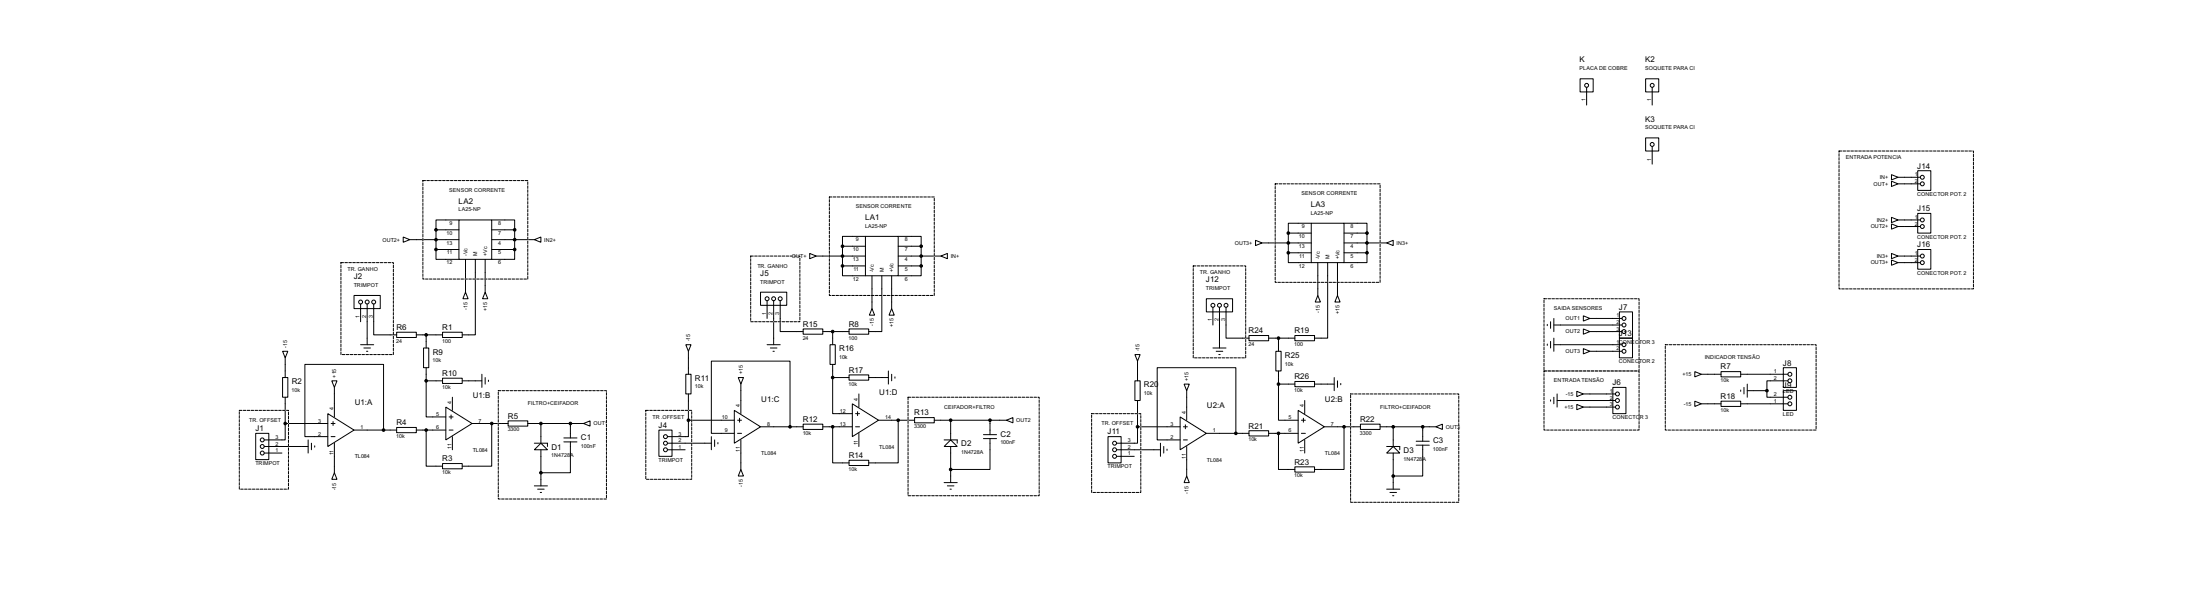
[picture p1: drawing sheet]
<svg xmlns="http://www.w3.org/2000/svg" width="852mm" height="236mm" viewBox="0 0 852 236" stroke-linecap="round" stroke-linejoin="round" font-family="sans-serif">
<g fill="none" stroke="#000" stroke-width=".39">
<path d="M612.1 30.5h5.1v5.1h-5.1zM614.7 33.8v6.8M637.5 30.5h5.1v5.1h-5.1zM640.1 33.8v6.8M637.5 53.3h5.1v5.1h-5.1zM640.1 56.6v6.9M732.8 67.6l2.5 1-2.5 1zM732.8 70.1l2.5 1-2.5 1zM735.3 68.6h8.7M735.3 71.1h8.7M742.9 66h5.1v7.7h-5.1zM156.2 91.7l2.5 1-2.5 1z"/>
<path d="M158.7 92.7h19.1M168.9 96.5v3.8h8.9M168.9 88.9h8.9M168.9 96.5h8.9M168.9 88.9v7.6M177.8 85.1h12.7v15.2h-12.7zM177.8 85.1h-8.9v3.8M190.5 85.1h8.9v3.8M190.5 88.9h8.9M190.5 92.7h16.5M190.5 96.5h8.9M199.4 96.5v3.8h-8.9"/>
<path d="M199.4 88.9v7.6M207 92.7l2.5-1v2zM313.7 98l2.5 1.1-2.5 1zM316.2 99.1h19.1M326.4 95.2h8.9M326.4 95.2v7.7M335.3 91.4h12.7v15.3h-12.7zM335.3 91.4h-8.9v3.8M348 91.4h8.9v3.8M348 95.2h8.9M348 99.1h16.5M356.9 95.2v7.7"/>
<path d="M364.5 99.1l2.5-1.1v2.1zM486.4 93l2.5 1-2.5 1zM488.9 94h19.1M499.1 97.8v3.8h8.9M499.1 90.2h8.9M499.1 97.8h8.9M499.1 90.2v7.6M508 86.4h12.7v15.2h-12.7zM508 86.4h-8.9v3.8M520.7 86.4h8.9v3.8M520.7 90.2h8.9M520.7 94h16.5"/>
<path d="M520.7 97.8h8.9M529.6 97.8v3.8h-8.9M529.6 90.2v7.6M537.2 94l2.5-1v2zM732.8 86.6l2.5 1-2.5 1zM732.8 84.1l2.5 1-2.5 1zM732.8 98l2.5 1.1-2.5 1zM735.3 99.1h8.7M735.3 85.1h8.7M735.3 87.6h8.7M742.9 82.5h5.1v7.7h-5.1zM742.9 96.5h5.1v7.6h-5.1z"/>
<path d="M137.2 114.3h10.1v5.1h-10.1zM139.7 117.6v6.9M142.2 117.6v15.7M144.8 117.6v11.9h8.9M180.3 113l1.1 2.6h-2.1zM180.3 100.3v12.7M184.1 100.3v29.2h-5M188 113l1 2.6h-2.1zM188 100.3v12.7M294.6 113h10.2v5.1h-10.2zM297.2 116.3v6.9M299.7 116.3v17"/>
<path d="M302.3 116.3v12h8.8M326.4 102.9v3.8h8.9M326.4 102.9h8.9M337.8 119.4l1 2.5h-2zM337.8 106.7v12.7M341.6 106.7v21.6h-5.1M345.4 119.4l1.1 2.5h-2.1zM345.4 106.7v12.7M348 102.9h8.9M356.9 102.9v3.8h-8.9M467.4 115.6h10.1v5h-10.1zM469.9 118.9v6.8"/>
<path d="M472.4 118.9v15.7M475 118.9v11.9h8.9M510.5 114.3l1.1 2.5h-2.1zM510.5 101.6v12.7M514.3 101.6v29.2h-5M518.2 114.3l1 2.5h-2.1zM518.2 101.6v12.7M732.8 100.6l2.5 1-2.5 1zM735.3 101.6h8.7M109.5 135.9h2l-1 2.5zM110.5 138.4v7.6M139.7 133.3h5.1"/>
<path d="M141 134.6h2.5M142 135.9h.5M153.7 128.5h7.6v2.1h-7.6zM161.3 129.5h10.1M164.1 134.6h2v7.6h-2zM165.1 129.5v5.1M171.4 128.5h7.7v2.1h-7.7zM265.7 133.3h2l-1 2.6zM266.7 135.9v8.9M297.2 133.3h5.1M298.4 134.6h2.6M299.5 135.9h.5"/>
<path d="M311.1 127.3h7.7v2h-7.7zM318.8 128.3h10.1M321.6 133.3h2v7.7h-2zM322.6 128.3v5M328.9 127.3h7.6v2h-7.6zM439.7 137.2h2l-1 2.5zM440.7 139.7v7.6M469.9 134.6h5.1M471.2 135.9h2.5M472.2 137.2h.5M483.9 129.8h7.6v2h-7.6zM491.5 130.8h10.1"/>
<path d="M494.3 135.9h2v7.6h-2zM495.3 130.8v5.1M501.6 129.8h7.7v2h-7.7zM599.4 125.5v.5M599.4 133.1v.5M600.7 124.5v2.5M600.7 132.1v2.5M602 125.7h26.4M602 133.3h26.4M602 123.2v5.1M602 130.8v5.1M613.4 122.2l2.5 1-2.5 1z"/>
<path d="M613.4 127.3l2.5 1-2.5 1zM613.4 134.9l2.5 1-2.5 1zM615.9 128.3h12.5M615.9 123.2h12.5M615.9 135.9h12.5M627.4 120.6h5.1v10.2h-5.1zM627.4 130.8h5.1v7.6h-5.1zM109.5 146h2v7.7h-2zM110.5 153.7v10.1M128.5 147.3h2.1l-1.1 2.6zM129.5 149.9v11.4M165.1 147.3v14h7.6"/>
<path d="M165.1 147.3h6.3M165.1 142.2v5.1M171.4 146.3h7.7v2h-7.7zM172.7 157.5l10.2 6.3-10.2 6.4zM175.3 153.7v5M179.1 147.3h7.6M186.7 144.8v5.1M188 146v2.6M189.2 147.1v.5M265.7 144.8h2v7.6h-2zM266.7 152.4v10.2M284.5 158.7l10.1 6.4-10.1 6.3z"/>
<path d="M286 146h2l-1 2.6zM287 148.6v11.4M322.6 146v14h7.6M322.6 146h6.3M322.6 141v5M328.9 145h7.6v2.1h-7.6zM330.2 156.2l10.2 6.4-10.2 6.3zM332.2 159.3v1.5M332.7 152.4v5.1M336.5 146h7.7M344.2 143.5v5.1M345.4 144.8v2.5"/>
<path d="M346.7 145.8v.5M439.7 147.3h2v7.6h-2zM440.7 154.9v10.2M458.7 148.6h2.1l-1.1 2.5zM459.7 151.1v11.5M495.3 148.6v14h7.6M495.3 148.6h6.3M495.3 143.5v5.1M501.6 147.6h7.7v2h-7.7zM502.9 158.7l10.2 6.4-10.2 6.3zM505.5 154.9v5.1M509.3 148.6h7.6"/>
<path d="M516.9 146v5.1M518.2 147.3v2.6M519.4 148.3v.5M600.7 154.7v.5M602 153.7v2.5M603.2 154.9h22.7M603.2 152.4v5.1M610.9 151.4l2.5 1-2.5 1zM610.9 156.5l2.5 1-2.5 1zM613.4 152.4h12.5M613.4 157.5h12.5M624.8 149.9h5.1v10.1h-5.1z"/>
<path d="M656.6 143.8l2.5 1-2.5 1zM656.6 155.2l2.5 1-2.5 1zM659.1 144.8h7.6M659.1 156.2h7.6M666.7 143.8h7.7v2h-7.7zM666.7 155.2h7.7v2h-7.7zM674.4 144.8h18.3M674.4 156.2h18.3M674.4 150.9v.5M675.6 149.9v2.5M676.9 151.1h7.6M676.9 148.6v5.1"/>
<path d="M684.5 151.1v2.6h8.2M690.9 142.2h5.1v7.7h-5.1zM690.9 151.1h5.1v7.6h-5.1zM692.7 147.3h-8.2v3.8M99.1 167.6h5v10.2h-5zM102.4 172.7h17M102.4 175.3h6.8M110.5 163.8v6.4h-8.1M110.5 163.8h16.5M119.4 170.2v5.1M120.6 171.4v2.6M121.9 172.5v.5"/>
<path d="M127 160l10.2 6.4-10.2 6.3zM128.3 163.8h1.5M128.3 168.9h1.5M129 163.1v1.5M129.5 171.4v11.5M137.2 166.4h16.5M148.6 166.4v-25.4h-30.5v27.9h8.9M153.7 165.4h7.6v2h-7.6zM161.3 166.4h11.4M165.1 166.4v13.9h6.3M171.4 179.3h7.7v2.1h-7.7zM174 166.4h1.5"/>
<path d="M174 161.3h1.5M174.8 160.5v1.6M175.3 168.9v5.1M182.9 163.8h13.9M190.5 163.8v16.5h-11.4M196.8 162.8h7.7v2h-7.7zM204.5 163.8h21.6M207 171.4h5.1v1.3M209.5 171.4l2.6 2.6h-5.1zM209.5 163.8v7.6M209.5 174v14M218.4 170.9h5.1"/>
<path d="M218.4 169.4h5.1M221 170.9v12h-11.5M221 163.8v5.6M226.1 163.8l2.5-1v2zM255.3 166.4h5v10.1h-5zM258.6 171.4h17M258.6 174h6.8M266.7 162.6v6.3h-8.1M266.7 162.6h17.8M275.6 168.9v5.1M276.9 170.2v2.5M278.1 171.2v.5"/>
<path d="M285.7 162.6h1.6M285.7 167.6h1.6M286.5 161.8v1.5M287 170.2v11.4M294.6 165.1h16.5M306.1 165.1v-25.4h-30.5v27.9h8.9M311.1 164.1h7.7v2h-7.7zM318.8 165.1h11.4M322.6 165.1v14h6.3M328.9 178.1h7.6v2h-7.6zM331.5 165.1h1.5M331.5 160h1.5"/>
<path d="M332.7 167.6v5.1M340.4 162.6h13.9M348 162.6v16.5h-11.5M354.3 161.5h7.6v2.1h-7.6zM361.9 162.6h28M365.8 170.2h5v1.2M368.3 170.2l2.5 2.5h-5zM368.3 162.6v7.6M368.3 172.7v14M381 169.7h5.1M381 168.1h5.1M383.5 169.7v11.9h-15.2"/>
<path d="M383.5 162.6v5.5M389.9 162.6l2.5-1.1v2.1zM429.3 168.9h5v10.2h-5zM432.6 174h17M432.6 176.5h6.8M440.7 165.1v6.3h-8.1M440.7 165.1h16.5M449.6 171.4v5.1M450.8 172.7v2.6M452.1 173.7v.5M457.2 161.3l10.2 6.3-10.2 6.4zM458.5 165.1h1.5"/>
<path d="M458.5 170.2h1.5M459.2 164.3v1.6M459.7 172.7v11.4M467.4 167.6h16.5M478.8 167.6v-25.4h-30.5v28h8.9M483.9 166.6h7.6v2.1h-7.6zM491.5 167.6h11.4M495.3 167.6v14h6.3M504.2 162.6h1.5M504.2 167.6h1.5M505 161.8v1.5M505.5 170.2v5.1"/>
<path d="M513.1 165.1h13.9M520.7 165.1v16.5h-11.4M527 164.1h7.7v2h-7.7zM534.7 165.1h21.6M537.2 172.7h5.1v1.3M539.7 172.7l2.6 2.6h-5.1zM539.7 165.1v7.6M539.7 175.3v13.9M548.6 172.2h5.1M548.6 170.7h5.1M551.2 172.2v11.9h-11.5M551.2 165.1v5.6"/>
<path d="M556.3 165.1l2.5-1v2zM129.5 182.9l1.1 2.5h-2.1zM207 188h5.1M208.3 189.2h2.5M209.3 190.5h.5M287 181.6l1 2.5h-2zM365.8 186.7h5M367 188h2.6M368 189.2h.6M459.7 184.1l1.1 2.6h-2.1zM501.6 180.6h7.7v2h-7.7zM537.2 189.2h5.1"/>
<path d="M538.5 190.5h2.5M539.5 191.8h.5"/>
<circle cx="614.7" cy="33" r=".76"/>
<circle cx="640.1" cy="33" r=".76"/>
<circle cx="640.1" cy="55.9" r=".76"/>
<circle cx="744.7" cy="71.1" r=".76"/>
<circle cx="744.7" cy="68.6" r=".76"/>
<circle cx="744.7" cy="99.1" r=".76"/>
<circle cx="744.7" cy="87.6" r=".76"/>
<circle cx="744.7" cy="85.1" r=".76"/>
<circle cx="139.7" cy="116.8" r=".76"/>
<circle cx="142.2" cy="116.8" r=".76"/>
<circle cx="144.8" cy="116.8" r=".76"/>
<circle cx="297.2" cy="115.6" r=".76"/>
<circle cx="299.7" cy="115.6" r=".76"/>
<circle cx="302.3" cy="115.6" r=".76"/>
<circle cx="469.9" cy="118.1" r=".76"/>
<circle cx="472.4" cy="118.1" r=".76"/>
<circle cx="475" cy="118.1" r=".76"/>
<circle cx="744.7" cy="101.6" r=".76"/>
<circle cx="629.2" cy="128.3" r=".76"/>
<circle cx="629.2" cy="135.9" r=".76"/>
<circle cx="629.2" cy="133.4" r=".76"/>
<circle cx="629.2" cy="125.7" r=".76"/>
<circle cx="629.2" cy="123.2" r=".76"/>
<circle cx="626.6" cy="152.4" r=".76"/>
<circle cx="626.6" cy="157.5" r=".76"/>
<circle cx="626.6" cy="154.9" r=".76"/>
<circle cx="693.4" cy="147.3" r=".76"/>
<circle cx="693.4" cy="144.8" r=".76"/>
<circle cx="693.4" cy="156.2" r=".76"/>
<circle cx="693.4" cy="153.7" r=".76"/>
<circle cx="101.6" cy="172.7" r=".76"/>
<circle cx="101.6" cy="170.2" r=".76"/>
<circle cx="101.6" cy="175.3" r=".76"/>
<circle cx="257.8" cy="168.9" r=".76"/>
<circle cx="257.8" cy="171.5" r=".76"/>
<circle cx="257.8" cy="174" r=".76"/>
<circle cx="431.8" cy="171.5" r=".76"/>
<circle cx="431.8" cy="174" r=".76"/>
<circle cx="431.8" cy="176.5" r=".76"/>
</g>
<g fill="#000" stroke="#000" stroke-width=".39">
<circle cx="168.9" cy="88.9" r=".51"/>
<circle cx="168.9" cy="96.5" r=".51"/>
<circle cx="168.9" cy="92.7" r=".51"/>
<circle cx="199.4" cy="92.7" r=".51"/>
<circle cx="199.4" cy="88.9" r=".51"/>
<circle cx="199.4" cy="96.5" r=".51"/>
<circle cx="326.4" cy="99.1" r=".51"/>
<circle cx="326.4" cy="95.2" r=".51"/>
<circle cx="356.9" cy="99.1" r=".51"/>
<circle cx="356.9" cy="95.2" r=".51"/>
<circle cx="499.1" cy="97.8" r=".51"/>
<circle cx="499.1" cy="94" r=".51"/>
<circle cx="499.1" cy="90.2" r=".51"/>
<circle cx="529.6" cy="97.8" r=".51"/>
<circle cx="529.6" cy="94" r=".51"/>
<circle cx="529.6" cy="90.2" r=".51"/>
<circle cx="326.4" cy="102.9" r=".51"/>
<circle cx="356.9" cy="102.9" r=".51"/>
<circle cx="165.1" cy="129.5" r=".51"/>
<circle cx="322.6" cy="128.3" r=".51"/>
<circle cx="495.3" cy="130.8" r=".51"/>
<circle cx="165.1" cy="147.3" r=".51"/>
<circle cx="322.6" cy="146" r=".51"/>
<circle cx="495.3" cy="148.6" r=".51"/>
<circle cx="684.5" cy="151.1" r=".51"/>
<circle cx="110.5" cy="163.8" r=".51"/>
<circle cx="148.6" cy="166.4" r=".51"/>
<circle cx="165.1" cy="166.4" r=".51"/>
<circle cx="190.5" cy="163.8" r=".51"/>
<circle cx="209.5" cy="163.8" r=".51"/>
<circle cx="221" cy="163.8" r=".51"/>
<circle cx="266.7" cy="162.6" r=".51"/>
<circle cx="306.1" cy="165.1" r=".51"/>
<circle cx="322.6" cy="165.1" r=".51"/>
<circle cx="348" cy="162.6" r=".51"/>
<circle cx="368.3" cy="162.6" r=".51"/>
<circle cx="383.5" cy="162.6" r=".51"/>
<circle cx="440.7" cy="165.1" r=".51"/>
<circle cx="478.8" cy="167.6" r=".51"/>
<circle cx="495.3" cy="167.6" r=".51"/>
<circle cx="520.7" cy="165.1" r=".51"/>
<circle cx="539.7" cy="165.1" r=".51"/>
<circle cx="551.2" cy="165.1" r=".51"/>
<circle cx="209.5" cy="182.9" r=".51"/>
<circle cx="368.3" cy="181.6" r=".51"/>
<circle cx="539.7" cy="184.1" r=".51"/>
</g>
<g fill="none" stroke="#fff" stroke-width=".39">
<path d="M712.5 58.4h52v53.4h-52zM163.8 69.8h40.7v38.1h-40.7zM321.3 76.2h40.6v38.1h-40.6zM494 71.1h40.7v38.1h-40.7zM290.8 99.1h19.1v25.4h-19.1zM132.1 101.6h20.3v35.6h-20.3zM462.3 102.9h20.3v35.5h-20.3zM598.2 115.6h36.8v27.9h-36.8zM645.2 133.3h58.4v33.1h-58.4zM92.7 158.7h19.1v30.5h-19.1zM193 151.1h41.9v41.9h-41.9zM250.2 158.7h17.8v26.7h-17.8z"/>
<path d="M351.8 153.7h50.8v38.1h-50.8zM523.2 152.4h41.9v41.9h-41.9zM598.2 143.5h36.8v22.9h-36.8zM422.9 160h19.1v30.5h-19.1z"/>
</g>
<g fill="none" stroke="#000" stroke-width=".39" stroke-dasharray="1 .5">
<path d="M712.5 58.4h52v53.4h-52zM163.8 69.8h40.7v38.1h-40.7zM321.3 76.2h40.6v38.1h-40.6zM494 71.1h40.7v38.1h-40.7zM290.8 99.1h19.1v25.4h-19.1zM132.1 101.6h20.3v35.6h-20.3zM462.3 102.9h20.3v35.5h-20.3zM598.2 115.6h36.8v27.9h-36.8zM645.2 133.3h58.4v33.1h-58.4zM92.7 158.7h19.1v30.5h-19.1zM193 151.1h41.9v41.9h-41.9zM250.2 158.7h17.8v26.7h-17.8z"/>
<path d="M351.8 153.7h50.8v38.1h-50.8zM523.2 152.4h41.9v41.9h-41.9zM598.2 143.5h36.8v22.9h-36.8zM422.9 160h19.1v30.5h-19.1z"/>
</g>
<g font-size="3.4">
<text x="612" y="24.2">K</text>
<text x="637.4" y="24.2">K2</text>
<text x="637.4" y="47">K3</text>
<text x="742.8" y="65.2">J14</text>
<text x="177.7" y="78.8">LA2</text>
<text x="507.8" y="80.1">LA3</text>
<text x="742.8" y="81.7">J15</text>
<text x="335.2" y="85.1">LA1</text>
<text x="742.8" y="95.7">J16</text>
<text x="137" y="108">J2</text>
<text x="294.5" y="106.7">J5</text>
<text x="467.2" y="109.3">J12</text>
<text x="627.2" y="119.8">J7</text>
<text x="153.6" y="127.7">R6</text>
<text x="171.3" y="127.7">R1</text>
<text x="311" y="126.4">R15</text>
<text x="328.8" y="126.4">R8</text>
<text x="483.7" y="128.9">R24</text>
<text x="501.5" y="128.9">R19</text>
<text x="627.2" y="130">J13</text>
<text x="167.7" y="137.2">R9</text>
<text x="325.1" y="135.9">R16</text>
<text x="497.8" y="138.4">R25</text>
<text x="666.6" y="142.9">R7</text>
<text x="690.7" y="141.4">J8</text>
<text x="113" y="148.6">R2</text>
<text x="171.3" y="145.5">R10</text>
<text x="269.3" y="147.3">R11</text>
<text x="328.8" y="144.2">R17</text>
<text x="443.2" y="149.9">R20</text>
<text x="501.5" y="146.7">R26</text>
<text x="624.7" y="149">J6</text>
<text x="183.1" y="154.1">U1:B</text>
<text x="294.9" y="155.4">U1:C</text>
<text x="340.6" y="152.8">U1:D</text>
<text x="513.3" y="155.4">U2:B</text>
<text x="666.6" y="154.3">R18</text>
<text x="690.7" y="150.3">J9</text>
<text x="137.4" y="156.6">U1:A</text>
<text x="196.7" y="162">R5</text>
<text x="354.2" y="160.7">R13</text>
<text x="467.6" y="157.9">U2:A</text>
<text x="98.9" y="166.8">J1</text>
<text x="153.6" y="164.5">R4</text>
<text x="255.2" y="165.5">J4</text>
<text x="311" y="163.2">R12</text>
<text x="483.7" y="165.8">R21</text>
<text x="526.9" y="163.2">R22</text>
<text x="213.6" y="174">D1</text>
<text x="225.1" y="170.2">C1</text>
<text x="372.4" y="172.7">D2</text>
<text x="387.6" y="168.9">C2</text>
<text x="429.1" y="168.1">J11</text>
<text x="555.2" y="171.4">C3</text>
<text x="171.3" y="178.5">R3</text>
<text x="328.8" y="177.2">R14</text>
<text x="501.5" y="179.7">R23</text>
<text x="543.8" y="175.3">D3</text>
</g>
<g font-size="2.3">
<text x="612" y="27.1">PLACA DE COBRE</text>
<text x="637.4" y="27.1">SOQUETE PARA CI</text>
<text x="614.3" y="39.2" transform="rotate(-90 614.3 39.2)">1</text>
<text x="639.7" y="39.2" transform="rotate(-90 639.7 39.2)">1</text>
<text x="637.4" y="50">SOQUETE PARA CI</text>
<text x="639.7" y="62.1" transform="rotate(-90 639.7 62.1)">1</text>
<text x="715" y="61.6">ENTRADA POTENCIA</text>
<text x="725.9" y="71.8">OUT+</text>
<text x="728.2" y="69.3">IN+</text>
<text x="741.8" y="68.2">1</text>
<text x="741.8" y="70.7">2</text>
<text x="174" y="74.3">SENSOR CORRENTE</text>
<text x="504.2" y="75.6">SENSOR CORRENTE</text>
<text x="742.8" y="75.8">CONECTOR POT. 2</text>
<text x="177.7" y="81.7">LA25-NP</text>
<text x="331.5" y="80.6">SENSOR CORRENTE</text>
<text x="507.8" y="83">LA25-NP</text>
<text x="174.1" y="87">9</text>
<text x="193" y="87">8</text>
<text x="335.1" y="88.1">LA25-NP</text>
<text x="504.3" y="88.3">9</text>
<text x="523.2" y="88.3">8</text>
<text x="724.7" y="88.3">OUT2+</text>
<text x="727.1" y="85.8">IN2+</text>
<text x="741.8" y="84.7">1</text>
<text x="741.8" y="87.2">2</text>
<text x="148.2" y="93.4">OUT2+</text>
<text x="173" y="90.8">10</text>
<text x="173" y="94.6">13</text>
<text x="193" y="90.8">7</text>
<text x="193" y="94.6">4</text>
<text x="210.9" y="93.4">IN2+</text>
<text x="331.6" y="93.3">9</text>
<text x="350.5" y="93.3">8</text>
<text x="478.4" y="94.7">OUT3+</text>
<text x="503.2" y="92.1">10</text>
<text x="503.2" y="95.9">13</text>
<text x="523.2" y="92.1">7</text>
<text x="523.2" y="95.9">4</text>
<text x="541.1" y="94.7">IN3+</text>
<text x="742.8" y="92.3">CONECTOR POT. 2</text>
<text x="173.1" y="98.4">11</text>
<text x="181.1" y="99.1" transform="rotate(-90 181.1 99.1)">-Vc</text>
<text x="184.9" y="99" transform="rotate(-90 184.9 99)">M</text>
<text x="188.7" y="99.1" transform="rotate(-90 188.7 99.1)">+Vc</text>
<text x="193" y="98.4">5</text>
<text x="306.8" y="99.8">OU</text>
<text x="310" y="99.8">T+</text>
<text x="330.5" y="97.2">10</text>
<text x="330.5" y="101">13</text>
<text x="350.5" y="97.2">7</text>
<text x="350.5" y="101">4</text>
<text x="368.3" y="99.8">IN+</text>
<text x="503.3" y="99.7">11</text>
<text x="511.3" y="100.3" transform="rotate(-90 511.3 100.3)">-Vc</text>
<text x="515.1" y="100.3" transform="rotate(-90 515.1 100.3)">M</text>
<text x="518.9" y="100.3" transform="rotate(-90 518.9 100.3)">+Vc</text>
<text x="523.2" y="99.7">5</text>
<text x="727.1" y="99.8">IN3+</text>
<text x="741.8" y="98.7">1</text>
<text x="741.8" y="101.2">2</text>
<text x="134.7" y="104.8">TR. GANHO</text>
<text x="173" y="102.2">12</text>
<text x="193" y="102.2">6</text>
<text x="293.4" y="103.5">TR. GANHO</text>
<text x="330.6" y="104.8">11</text>
<text x="338.5" y="105.4" transform="rotate(-90 338.5 105.4)">-Vc</text>
<text x="342.3" y="105.4" transform="rotate(-90 342.3 105.4)">M</text>
<text x="346.2" y="105.4" transform="rotate(-90 346.2 105.4)">+Vc</text>
<text x="350.5" y="104.8">5</text>
<text x="464.9" y="106">TR. GANHO</text>
<text x="503.2" y="103.5">12</text>
<text x="523.2" y="103.5">6</text>
<text x="724.7" y="102.3">OUT3+</text>
<text x="742.8" y="106.3">CONECTOR POT. 2</text>
<text x="137" y="111">TRIMPOT</text>
<text x="294.5" y="109.7">TRIMPOT</text>
<text x="330.5" y="108.6">12</text>
<text x="350.5" y="108.6">6</text>
<text x="467.2" y="112.2">TRIMPOT</text>
<text x="181.1" y="119.8" transform="rotate(-90 181.1 119.8)">-15</text>
<text x="139.3" y="123.1" transform="rotate(-90 139.3 123.1)">1</text>
<text x="141.9" y="123.1" transform="rotate(-90 141.9 123.1)">2</text>
<text x="144.4" y="123.1" transform="rotate(-90 144.4 123.1)">3</text>
<text x="188.7" y="120.3" transform="rotate(-90 188.7 120.3)">+15</text>
<text x="296.8" y="121.8" transform="rotate(-90 296.8 121.8)">1</text>
<text x="299.3" y="121.8" transform="rotate(-90 299.3 121.8)">2</text>
<text x="301.9" y="121.8" transform="rotate(-90 301.9 121.8)">3</text>
<text x="469.5" y="124.3" transform="rotate(-90 469.5 124.3)">1</text>
<text x="472.1" y="124.3" transform="rotate(-90 472.1 124.3)">2</text>
<text x="474.6" y="124.3" transform="rotate(-90 474.6 124.3)">3</text>
<text x="511.3" y="121.1" transform="rotate(-90 511.3 121.1)">-15</text>
<text x="518.9" y="121.6" transform="rotate(-90 518.9 121.6)">+15</text>
<text x="602" y="120">SAIDA SENSORES</text>
<text x="606.5" y="123.9">OUT1</text>
<text x="626.2" y="122.8">1</text>
<text x="626.2" y="125.3">2</text>
<text x="311" y="131.4">24</text>
<text x="328.8" y="131.4">100</text>
<text x="338.5" y="126.2" transform="rotate(-90 338.5 126.2)">-15</text>
<text x="346.2" y="126.7" transform="rotate(-90 346.2 126.7)">+15</text>
<text x="606.5" y="129">OUT2</text>
<text x="626.2" y="127.9">3</text>
<text x="111.2" y="134.6" transform="rotate(-90 111.2 134.6)">-15</text>
<text x="153.5" y="132.6">24</text>
<text x="171.3" y="132.6">100</text>
<text x="267.4" y="132.1" transform="rotate(-90 267.4 132.1)">-15</text>
<text x="441.4" y="135.9" transform="rotate(-90 441.4 135.9)">-15</text>
<text x="483.7" y="133.9">24</text>
<text x="501.4" y="133.9">100</text>
<text x="606.5" y="136.6">OUT3</text>
<text x="626.2" y="133">1CONECTOR 3</text>
<text x="626.2" y="135.5">2</text>
<text x="167.6" y="140.1">10k</text>
<text x="325.1" y="138.9">10k</text>
<text x="497.8" y="141.4">10k</text>
<text x="627.2" y="140.5">CONECTOR 2</text>
<text x="660.4" y="139.1">INDICADOR TENSÃO</text>
<text x="130.3" y="146" transform="rotate(-90 130.3 146)">+15</text>
<text x="287.7" y="144.8" transform="rotate(-90 287.7 144.8)">+15</text>
<text x="328.8" y="149.1">10k</text>
<text x="460.5" y="147.3" transform="rotate(-90 460.5 147.3)">+15</text>
<text x="602" y="148">ENTRADA TENSÃO</text>
<text x="651.8" y="145.5">+15</text>
<text x="666.5" y="147.9">10k</text>
<text x="687.2" y="144.4">1</text>
<text x="687.2" y="146.9">2</text>
<text x="113" y="151.6">10k</text>
<text x="171.3" y="150.4">10k</text>
<text x="269.2" y="150.3">10k</text>
<text x="332.4" y="154.9" transform="rotate(-90 332.4 154.9)">4</text>
<text x="443.1" y="152.8">10k</text>
<text x="501.4" y="151.7">10k</text>
<text x="606.6" y="153.1">-15</text>
<text x="623.7" y="152">1</text>
<text x="623.7" y="154.6">2</text>
<text x="687.2" y="155.8">1</text>
<text x="687.2" y="153.3">2</text>
<text x="690.7" y="151.9">LED</text>
<text x="129.2" y="158.8" transform="rotate(-90 129.2 158.8)">4</text>
<text x="169" y="160.9">5</text>
<text x="174.9" y="156.2" transform="rotate(-90 174.9 156.2)">4</text>
<text x="204.5" y="156.8">FILTRO+CEIFADOR</text>
<text x="252.8" y="161.9">TR .OFFSET</text>
<text x="286.6" y="157.5" transform="rotate(-90 286.6 157.5)">4</text>
<text x="325.4" y="159.6">12</text>
<text x="365.8" y="158.1">CEIFADOR+FILTRO</text>
<text x="459.4" y="160" transform="rotate(-90 459.4 160)">4</text>
<text x="505.1" y="157.5" transform="rotate(-90 505.1 157.5)">4</text>
<text x="534.7" y="158.1">FILTRO+CEIFADOR</text>
<text x="606.1" y="158.2">+15</text>
<text x="623.7" y="157.1">3</text>
<text x="652.4" y="156.9">-15</text>
<text x="666.5" y="159.3">10k</text>
<text x="690.7" y="160.8">LED</text>
<text x="96.6" y="163.2">TR. OFFSET</text>
<text x="123.3" y="163.4">3</text>
<text x="139.7" y="166">1</text>
<text x="169" y="166">6</text>
<text x="185.4" y="163.4">7</text>
<text x="196.7" y="166.9">3300</text>
<text x="229.9" y="164.5">OUT1</text>
<text x="279.7" y="162.2">10</text>
<text x="280.8" y="167.3">9</text>
<text x="297.2" y="164.7">8</text>
<text x="325.4" y="164.7">13</text>
<text x="342.9" y="162.2">14</text>
<text x="354.2" y="165.7">3300</text>
<text x="393.7" y="163.3">OUT2</text>
<text x="426.8" y="164.5">TR. OFFSET</text>
<text x="453.5" y="164.7">3</text>
<text x="469.9" y="167.3">1</text>
<text x="499.2" y="162.2">5</text>
<text x="499.2" y="167.3">6</text>
<text x="515.6" y="164.7">7</text>
<text x="560.1" y="165.8">OUT3</text>
<text x="624.7" y="162.1">CONECTO</text>
<text x="635.3" y="162.1">R 3</text>
<text x="106.7" y="172.3">2</text>
<text x="106.7" y="169.8">3</text>
<text x="123.3" y="168.5">2</text>
<text x="153.5" y="169.5">10k</text>
<text x="174.9" y="173.6" transform="rotate(-90 174.9 173.6)">11</text>
<text x="225" y="173.1">100nF</text>
<text x="262.9" y="173.6">1</text>
<text x="262.9" y="171.1">2</text>
<text x="262.9" y="168.5">3</text>
<text x="311" y="168.2">10k</text>
<text x="332.4" y="172.3" transform="rotate(-90 332.4 172.3)">11</text>
<text x="340.6" y="173.5">TL084</text>
<text x="387.6" y="171.9">100nF</text>
<text x="436.9" y="173.6">2</text>
<text x="436.9" y="171.1">3</text>
<text x="453.5" y="169.8">2</text>
<text x="483.7" y="170.7">10k</text>
<text x="526.8" y="168.2">3300</text>
<text x="98.9" y="179.9">TRIMPOT</text>
<text x="106.7" y="174.9">1</text>
<text x="129.2" y="176.1" transform="rotate(-90 129.2 176.1)">11</text>
<text x="137.4" y="177.3">TL084</text>
<text x="183.1" y="174.8">TL084</text>
<text x="213.6" y="177">1N4728A</text>
<text x="255.1" y="178.6">TRIMPOT</text>
<text x="286.6" y="174.8" transform="rotate(-90 286.6 174.8)">11</text>
<text x="294.9" y="176.1">TL084</text>
<text x="372.3" y="175.7">1N4728A</text>
<text x="436.9" y="176.1">1</text>
<text x="459.4" y="177.4" transform="rotate(-90 459.4 177.4)">11</text>
<text x="467.6" y="178.6">TL084</text>
<text x="505.1" y="174.8" transform="rotate(-90 505.1 174.8)">11</text>
<text x="513.3" y="176.1">TL084</text>
<text x="543.7" y="178.2">1N4728A</text>
<text x="555.2" y="174.4">100nF</text>
<text x="171.3" y="183.4">10k</text>
<text x="328.8" y="182.2">10k</text>
<text x="429.1" y="181.1">TRIMPOT</text>
<text x="501.4" y="184.7">10k</text>
<text x="130.3" y="189.7" transform="rotate(-90 130.3 189.7)">-15</text>
<text x="287.7" y="188.4" transform="rotate(-90 287.7 188.4)">-15</text>
<text x="460.5" y="190.9" transform="rotate(-90 460.5 190.9)">-15</text>
</g>
</svg>
